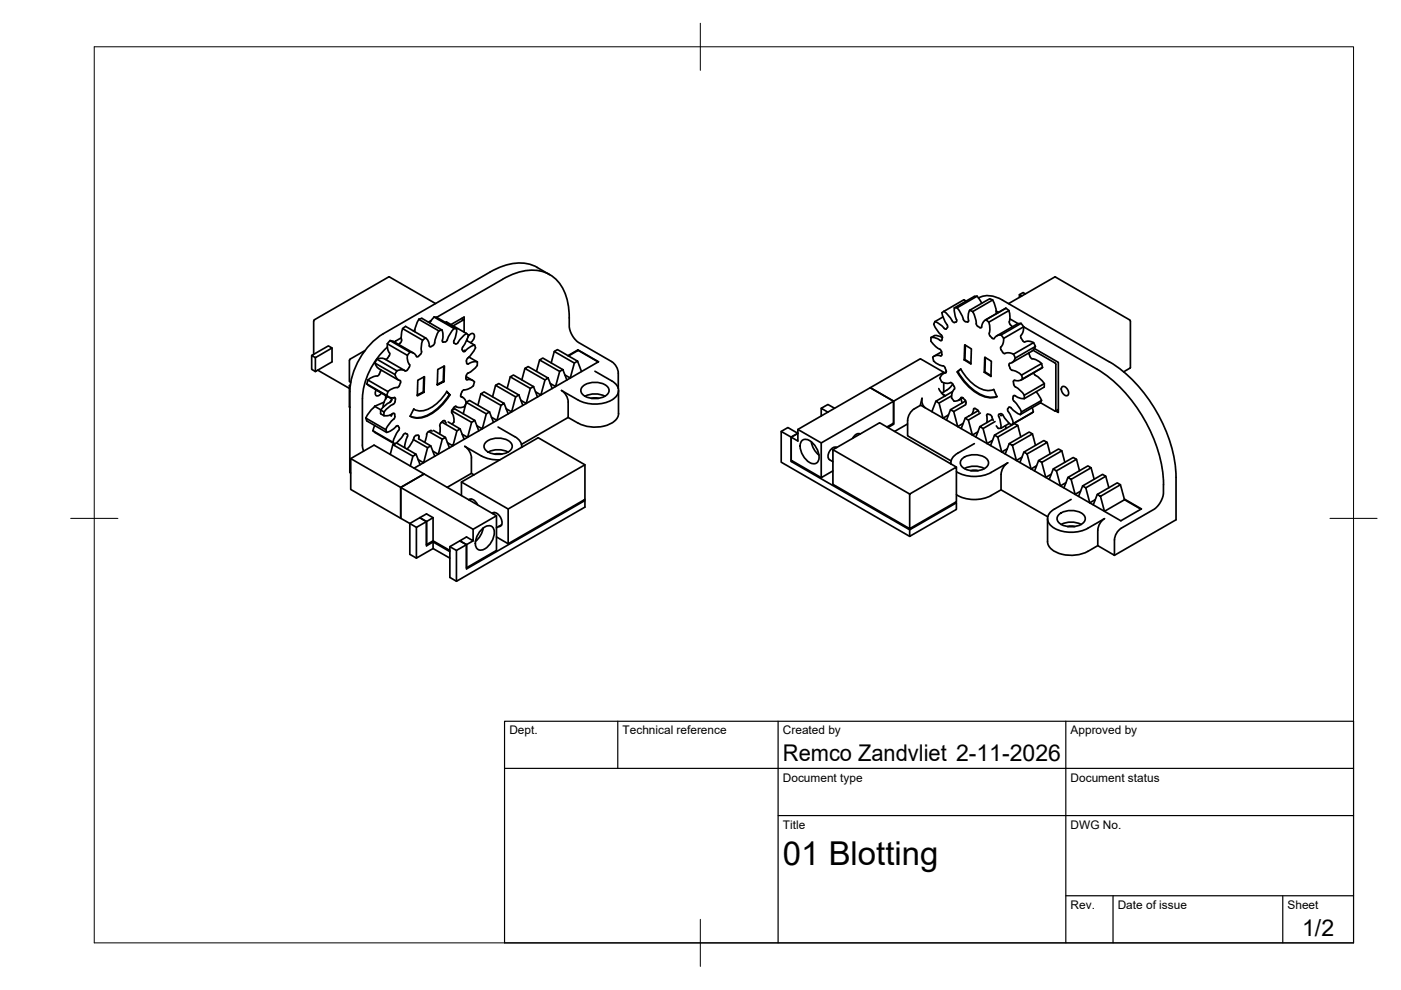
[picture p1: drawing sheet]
<svg xmlns="http://www.w3.org/2000/svg" width="297mm" height="210mm" viewBox="0 0 297 210" stroke-linecap="round" stroke-linejoin="round" font-family="sans-serif">
<!-- layer: Visible -->
<g fill="none" stroke="#000" stroke-width=".36">
<path d="M82.5 58.7l9.9 5.7M82.6 58.7l-15.9 9.1-.2 .3v7M106.5 59.2l-13.9 8.1M106.5 59.2a10.9 10.9 0 0 1 9-1.5 8 8 0 0 1 4.9 6.5l.3 3.2M113.9 56.7l2.6 1.5M113.9 56.7a9.2 9.2 0 0 0-8.9 .4l-23.7 13.7a15.6 15.6 0 0 0-7.1 12.2M223.8 58.7l15.7 9.1 .2 .3M223.8 58.7l-10 5.7M66.1 75.4l3.5-2.1 .8 .5-3.5 2zM66.1 75.4v2.9l.8 .5M67.4 78.5l6.7 3.9M70.4 73.8v2.9l-3.5 2.1v-3"/>
<path d="M77.4 74.3l-3.3 2v4.6l.3 .2M79.5 77l4.2 2.4M79.5 76.9l.3 .7 .5 .5 4.2 2.5M79.9 76.1l-.4 .8M79.9 76.2l4.3 2.4M80.4 79.3a.69 .69 0 0 1-.8 .4l-.8 .3-.8 .6M80.7 78.4l-.3 .9M81.6 76.1l4.3 2.5M81.6 76.1l-.6-.1-1.1 .2M82.1 73.6a15.9 15.9 0 0 0-5.3 10.9v10.1l.3 1M82.1 72.9l.1 .9 .4 1M82.6 74.9l-.1 .5-.7 .8"/>
<path d="M82.7 72.2l.7 .2 4.3 2.5M83.8 79.4l.5 1 .6 .4-.2 .9M84.2 78.6l-.5 .8M85 71.6l-1.4 .9M85.4 69.7l-.3 1.9a1.09 1.09 0 0 1-.6 1.4M86 69.2l4.2 2.5-.6 .4-4.2-2.4M86 69.2l-.6 .5M86.9 74.7l-.5 .6M87.9 70.3h.1M87.9 70l-.3 .2M88.8 67.7l4.2 2.5M89.6 72.1l-.3 2a1.28 1.28 0 0 1-.9 1.6l-.1-.1a1.4 1.4 0 0 0-1.4-.9l-4.2-2.5-.6 .7 4.3 2.4v1l.4 1a1.34 1.34 0 0 1-.9 1.3l-1-.2-.7 .2"/>
<path d="M89.9 79.9l-.2 3.2M90.2 71.7l.7 .8 .2 1h.3M91.4 68l-.6 .3M92 67.2l4.3 2.5M92 67.2l.6 .1M92 67.2l-.9 1.3M92.2 72.7l-.2 .4-.6 .4M92.6 67.3l4.2 2.4-.2 1.5-.4 1.3 .1 .3M93 70.1l-.5 1.1-.4 1.5M93.7 69.9l-4.3-2.4a1.3 1.3 0 0 0-1.1 1.2l-.4 1.5M93.7 69.9l-.6 .2M93.7 69.9l.2 1.3-.1 1"/>
<path d="M94.1 77.7l-.1 3.1M94.5 68.4l.2-.1 4.2 2.4M94.9 72l-.3 .4-.6 .1-.2-.1v-.2M96.3 69.6l.5 .1M96.3 69.6l-.9 1.2-.6 1.2M97.9 67.5l.5 .3M98.2 67.8l-2.1 1.3M98.2 67.8l.2 .1v2.5M98.4 67.9v-.7l-2.8 1.6M98.8 79.9l1.4 .8M98.9 76.5l.1 .7 .3-.1M98.9 70.7l.4 .3"/>
<path d="M98.9 70.7l-.8 .6-1 1.3a.48 .48 0 0 1-.8 .2M98.9 72.2l1.7 1M99.1 71.9l-.1 .3M99.2 71.5a.82 .82 0 0 1 1.3-.6 1.51 1.51 0 0 1-.8 1.7M99.3 71l-.9 2.2a.84 .84 0 0 0-.2 1.3M99.4 75.7l1.8 1v.8l-1.5 1.4a1.16 1.16 0 0 0-.9 1.3M100.6 73.2l-1.2 .5-.9 .9-.3-.1M100.6 73.1l.2 .6-.7 1.3-1.1 1.1-.1 .5M101.2 76.7l-1.1 .1-.8 .3M108.2 79.9l.7-.4 4.2 2.5-.7 .4zM108.2 79.9l-.7 2.4M111.3 78.1l.7-.4 4.2 2.5-.7 .4z"/>
<path d="M111.3 78.1l-.7 2.4M114.4 76.3l.7-.4 4.2 2.5-.6 .4zM114.4 76.3l-.7 2.4M117.5 74.5l.7-.4 4.2 2.5-.6 .4zM117.5 74.5l-.6 2.5M118.7 78.8l-.9 3.2-1.2-.7M119.3 78.4l.9 2.2M120.5 75.5l2.1-1.2 4.2 2.4M120.7 67.4v1.9l.2 .9 .5 1 .8 1.1 7.5 4.4M121.8 77l-.9 3.2-1.1-.7M122.4 76.6l.9 2.2M122.5 74.4v-.2l-2.1 1.2"/>
<path d="M122.5 74.2l4.4 2.5-39.1 22.6M126.1 78.7l3.6 2M129.7 76.7l.7 .6 .6 1.4 .1 3.7M197.4 72.3l.9 1.1 1.1 .8 .2 .4M197.4 71.6h.7l1.2 .5M197.4 71.6v.7M198.1 71.2l-.7 .4M199.4 75.4h-1.1l-.5 .3v.3a2.17 2.17 0 0 0 1.7 1.5l.4 .1M199.6 71l.2 .6-1.1-.4h-.6M199.7 75.2l-.1 .3h-.2M199.7 75.2l-.1-.6-1.6 .9M199.8 71.6l-.2 .6h-.3"/>
<path d="M199.9 67.2l-1.7 1M199.9 77.5a1.67 1.67 0 0 1 .7 1.5l-.7 .3-.6 .9M200.1 78.9l-10.6 6.2-5-2.9-15.3 8.9v2.4l-1.5-.8 1.5-.8-2.2-1.3-1.4 .9M200.1 79.1v-.2l-5-2.8-10.6 6.1 5 2.9v4.9M200.1 66l-.4 .3 .1 .4 1 2.1M200.1 66l1.2 1.1 .6 .9a.51 .51 0 0 0 .8 .3M200.2 69.6l.4 .1M200.2 69.6l-.8-.7-1.2-.7-.2 .5 .2 .5 1.3 1.8M200.6 78.8l-.6 .4M200.8 68.8a.6 .6 0 0 1-.2 .9M202.9 65.3l.8 1.1 .6 1.3M202.9 65.3h-.6"/>
<path d="M203.1 78.8a11 11 0 0 0 6.1 5.3l.7 .1 1.5-.1a5.4 5.4 0 0 1-5.5-1.7 13.9 13.9 0 0 1-3-3.5M203.7 78.3l-.8 .6 .8-.7a8.3 8.3 0 0 0 5.7 4.6l1.3-.2 .7 1.5M204.2 67.7l.5 .5M204.4 76.3l.2-.1 1.2 .8M204.5 73.1l1.5 .9-.2 3.2-1.4-.9zM204.7 73.2l-.1 3M204.7 68.2l.4 .1 .2-.2v-1.1l.3-1.2 .6 .3 .7 2a1.15 1.15 0 0 0 .9 1.4M204.8 63.9l-.4-.3-4.3 2.4M207.2 62.8h-.6l-4.3 2.5 .1 1.4 .5 1.3-.2 .2M207.5 63.2a4.7 4.7 0 0 1 5.1 .4l22.6 13.1a31.2 31.2 0 0 1 13.1 17.9 24.1 24.1 0 0 1 1 6.6v9l-13 7.5M208.1 69.3v.2h-.3M208.1 64.3l-1-1.5-4.2 2.5"/>
<path d="M208.7 78.9l.1-.1 1.3 .8M208.8 75.7l1.4 .9-.1 3.2-1.4-.9zM208.9 75.8l-.1 3M209 67.8l4.3-2.4-4.4 2.5M209.6 68.3l.3 1-.1 .9a.83 .83 0 0 0 .1 1.1M209.7 68.3l-.7-.5-.3 .2-.4 .5-.2 .8M209.8 63.4l-4.2 2.4M209.8 63.3a1.37 1.37 0 0 1 1.1 1.3l.4 1.9M210 71.3l.4 .4M210.4 63.6l-4.2 2.5M211.2 65.9l.5 .3M212.2 73.6a1.34 1.34 0 0 0 .9 1.3l1-.1 .8 .3"/>
<path d="M212.3 71h-.4a1.62 1.62 0 0 0-1.2 .8l-.3-.1M212.3 71a1.75 1.75 0 0 1-.1 2.6M212.8 71.7l4.2-2.4 15.5 8.9a31.2 31.2 0 0 1 14.2 24.6l-.1 2.3-.4 1.1-.8 1.2-.7 .6-7.4 4.3-.8 1.2-.2 1M213.3 65.3l.2 .2a1.19 1.19 0 0 1 .6 1.4l-.1 1.3M213.9 65.9l-4.3 2.4M214 68.2l.1 .4 .5 .6M214.1 67.6l1.8 1M214.6 69.2l.1 .1M214.9 75.1l.4 .8M216.1 62.5v.5M216.4 71.2l.1 .5 .5 .7 .2 .1M216.5 68.6l-4.3 2.4"/>
<path d="M216.5 68.6l-.9 .2-4.3 2.4M216.5 68.6a1.75 1.75 0 0 1 0 2.5M216.6 79.5l.2 .9M217.3 72.5l1-.1 .8 .2M217.4 62.3l-.5-.3-.8 .5 .5 .3M218.2 74.8v.3M218.2 75.1l.2 .5M218.4 75.6a.72 .72 0 0 0 .8 .5l.4 .2a1.59 1.59 0 0 1 1.4 1.6M218.8 74.5l-4.3 2.4M218.8 74.4l.4-.4 .3-.5-4.2 2.4-.2 .4a1.67 1.67 0 0 1-1.1 .8 1.42 1.42 0 0 0 1.4 1.6l1.2 .8 4.2-2.4M219 74.3l4.7 2.6 .1 .3 .1 9.9h-.2l-3.1-1.7M219.1 72.7l-4.2 2.4"/>
<path d="M219.1 72.6l.4 .9M219.2 79l.3 .6M219.3 73.9l5.1 2.9v10.7l-.6-.4M219.5 79.6l1.6 1.3a1.27 1.27 0 0 1 .3 1.2l-4.3 2.4M221 77.9l-4.2 2.5M221 77.9l-4.5 2.7M239.6 78l-1.4 .8M239.7 77.9l-.1 .1M239.7 68.1v9.8M74.1 81.8v4.5M74.1 86.4h.1M74.2 83v17.2l.2 .1"/>
<path d="M74.3 81.7l-.2 .1 .1 .1M74.4 97.2l4.9-2.8 10.6 6.1M77.6 88.6l.1 .6 4.3 2.5 1.2-.6 .9-.8h.3l.2 .3M77.6 88.6l4.2 2.5M77.8 81.4l4.2 2.5M78 80.6l4.3 2.4M78 80.6l-.2 .8 .4 .3M78.1 81.7l5 2.9-.1 .2M79.1 91.3l4.2 2.5M79.1 91.3l.4 .4M79.4 86.1l-1.1 1.3-.7 1.2M79.4 86.1l1.4 .8"/>
<path d="M79.5 90.2l-.4 1.1M79.5 91.7l4.2 2.4M79.5 82.5h.1M79.8 82.7a.78 .78 0 0 0 .2 1.3l.9-.7M80.7 86.9l.7 .4M80.7 86.9v.8l.7 .4h1.1l.8-.4M81.4 87.3v.8M81.4 85.3l-2 .8M81.8 83.8v.8M82 83.8l.9 .5h.8a1.28 1.28 0 0 1-.7 1.6l-1.6 1.4M82.2 84l-.8 1.4-.2 .9M82.3 83l-.3 .8"/>
<path d="M82.7 88l.3 .2M82.8 87.9l.2 .1M83 87.8v.4M83 84.8l-.3 .5M83 84.8l-.3 .5-.9 .5-1.1 1.1M83.3 94.3l-.6 2M83.3 87.7h.3l.1 .1M83.3 93.8l.4 .3M83.4 84.4h.1M83.4 88.9l-1.4 1.7-.2 .5 .2 .6M83.7 87.8v.7l-.2 .4M84 93.9l4.2 2.4-.7 .4-4.2-2.4 .3-.2"/>
<path d="M84.6 90.7a3.1 3.1 0 0 1-.8 1.8l-.5 1.3M84.7 81.8a.66 .66 0 0 1-.9 .4l-.7 .3-.8 .5M85.5 92.2l-1 1.3-.8 .6M86 91.9l-.5 .3M86 91.9l.3 .1M86.3 92.1l.1 .5M86.4 92.6l-.4 .9-.2 1.4M87.5 96.7l-.5 2.1M87.7 86.7l-.7 1.6M88.2 96.3l.9 2.2M88.7 93.1l.1-.8h-.6a.96 .96 0 0 0-.6 .9l-.7 1.2-.5 .8h-.2M88.8 93.1l2.5 1.4-.6 .4-3.1-1.7"/>
<path d="M89.9 83.2l.1-3.3-1.4 .7-.1 3.3 1.4-.7-.2-.1-1.2 .7M90.5 92.1l-.5 1.7M90.7 94.9l-.9 3.2-1.2-.7M91.3 94.5l.9 2.2M91.6 91.4l-.1-.1a1.15 1.15 0 0 0-1.1 .8M91.9 91.3l2.5 1.4-.6 .4-2.9-1.6M93.5 89.7a.87 .87 0 0 0-.2 1l-.1 1.3M93.8 93.1l-.9 3.2-1.1-.7M93.9 89.3l-.4 .4M93.9 89.3l.3-.1 .4 .5M94.1 80.9l.1-3.3-1.4 .7-.1 3.4 1.4-.8-.1-.1-1.3 .7M94.4 92.7l.9 2.2"/>
<path d="M94.7 83l.7 .7zM94.7 83a7.5 7.5 0 0 1-5.7 4.1l-1.3-.4 .1 .1M95 89.5l2.6 1.4-.7 .4-3.2-1.8M95.3 83.6a10.2 10.2 0 0 1-6.2 4.9h-1.5l-.6-.3a4.5 4.5 0 0 0 4.6-.5 12.3 12.3 0 0 0 3.8-4M95.8 87.1l.6-.4 4.3 2.4-.7 .4-4.2-2.4M96.6 86.2h.2M96.9 91.3l-.9 3.2-1.1-.6M97.6 90.9l.8 2.2M97.7 84l.4 .3M97.7 83.6v.4l.7 .4 .5 1M98.8 85.6l-.6 2.1M98.8 80.2l.1 .3h.9l.8 .5-.2 .8"/>
<path d="M98.8 85.3l.7-.4 4.3 2.4-.7 .4zM98.8 85.3h.1M98.9 85.4a1.47 1.47 0 0 1-2.3 .7 1.3 1.3 0 0 0-.5 2.1l.1 .4a1.09 1.09 0 0 1-.3 1.3M100 89.5l-.9 3.2-1.1-.6M100.4 81.8l-.8 .5-.8 .3a1.01 1.01 0 0 0-1.1 1M100.7 89.1l.8 2.2M102 83.5l.6-.4 4.3 2.4-.7 .5zM102 83.5l-.7 2.4M103 93.8a4.3 4.3 0 0 1 5.2 0 1.22 1.22 0 0 1-.5 2 4.4 4.4 0 0 1-4.7-.3 1.13 1.13 0 0 1 0-1.7zM103.1 87.7l-.8 3.2-1.2-.6M103.5 95.9a4.7 4.7 0 0 1 4.2 0M103.8 87.3l.8 2.2"/>
<path d="M104.8 96.3l.8-.1 .8 .1M105.1 81.7l.6-.4 4.3 2.4-.7 .5zM105.1 81.7l-.7 2.4M105.6 90.5l3.6 2.1a2.39 2.39 0 0 1 1.4 2.2v-.2M106 97.5h-1.3l-1.7-.4-4.5-2.5 .8 .7 .6 1.3v3.8l-5.1 2.9M106.2 86l-.8 3.1-1.2-.6M106.9 85.5l.8 2.2M109.3 84.2l-.8 3.1-1.2-.6M110 83.7l.8 2.3M112.4 82.4l-.8 3.1-1.2-.6M113.1 82l.9 2.2M115.5 80.6l-.8 3.1-1.2-.6"/>
<path d="M116.2 80.2l.9 2.2M123.5 81.9a4.3 4.3 0 0 1 5.2 0 1.22 1.22 0 0 1-.4 2.1 4.4 4.4 0 0 1-4.8-.4 1.13 1.13 0 0 1 0-1.7zM124 98.5l-16.3 9.4v7.4l16.3-9.4v-7.4l-9.9-5.7-16.3 9.4v2.9M124 84a4.7 4.7 0 0 1 4.3 0M125.4 84.5l.7-.2 .8 .2M129.7 80.7a2.16 2.16 0 0 1 1.4 2.1 2.16 2.16 0 0 1-1.4 2 7.8 7.8 0 0 1-7.1 0l-3.5-2 .7 .6 .6 1.4 .1 3.7-9.9 5.7M131.1 82.8v4.9a2.99 2.99 0 0 1-2.3 2.4 8 8 0 0 1-6.2-.4l-2.1-1.2M167.7 97.8v-5.1l-2.1-1.2v6.5l27.3 15.7M168 97.7l-.3 .1 25.2 14.5 9.9-5.7-.2-.1M169.2 91.9l-1.5 .8v4.9l6.4 3.7M169.2 91.1l4.9 2.8M169.9 93.6a1.71 1.71 0 0 1 2.6 .6l.4 .5a3.2 3.2 0 0 1 .5 3.2 1.71 1.71 0 0 1-2.6-.6l-.4-.5a3.2 3.2 0 0 1-.5-3.2z"/>
<path d="M172 93.7l.6 1.5 1 1.3M174.1 86.6l1.4-.8 1.5 .8M175.5 87.4l-1.4-.8v1.6M175.9 97.5l.7 .4M176.6 95.3l9.9-5.7 16.3 9.4M177.4 94.9a1.73 1.73 0 0 0-1.5 2.5M177.4 94.9h.1M182.4 92a1.31 1.31 0 0 0-1.6 .9M188.1 90.5l1.4-.8v-4.6l-15.4 8.8v7.4l2.5-1.5M189.3 89.8l.2 .2-1.2 .6M192.4 89.1v3.3l9.2 5.3M192.4 89.9l-2.7 1.6"/>
<path d="M193.8 86.7l1.4-.8 42.4 24.5 4.4-2.5-3.6-2.1M193.9 86.7l-1 1-.5 1.4M195.1 86l.4-1.6a1.94 1.94 0 0 0 .7 2.1M198.4 85.1l-.8 2.2M199 82.4l.4 .7 .9 .8M199.1 85.5l.8 3.2 1.2-.7M199.3 80.2a1.63 1.63 0 0 0 2.3 .9 1.22 1.22 0 0 1 .3 2 1.39 1.39 0 0 0 .4 2M199.8 83.5l.6 .4M200.1 81.2v1.9M201.5 86.9l-.8 2.2M201.6 98.1v.2M202 83l-3.6 2.1 .7 .4 2.6-1.6"/>
<path d="M202 81.5l-.9 1-1.5 .9M202.2 87.3l.9 3.1 1.1-.6M202.3 85h.4a1.67 1.67 0 0 0 1.2-.8 1.24 1.24 0 0 1 .8 1.6M203.8 84.6l.2 .8M204 97.3a4.3 4.3 0 0 1 5.2 0 1.22 1.22 0 0 1-.5 2.1 4.4 4.4 0 0 1-4.7-.4 1.13 1.13 0 0 1 0-1.7zM204.1 84.4l-.9 .5M204.5 99.3a4.7 4.7 0 0 1 4.2 0M204.6 88.7l-.8 2.2M204.7 85l-3.2 1.9 .7 .4 2.5-1.5M205.3 89.1l.9 3.1 1.1-.6M205.4 88.2h.1M205.8 99.8l.8-.1 .8 .1"/>
<path d="M206.4 86.8l.2-.2 .6 .3M206.4 86.8l-.3 1M206.6 94.1l-3.5 2a2.39 2.39 0 0 0-1.5 2.2M207.2 86.9l.4 .5M207.4 87.1l-2.8 1.6 .7 .4 2.6-1.5M207.8 90.5l-.9 2.2M208.4 90.9l.9 3.1 1.1-.6M209.4 87.8l-.2 .1v1.7M209.4 87.8l.6 .2 .3 .4M210.3 88.4l.3 .7M210.5 88.9l-2.7 1.6 .6 .4 2.6-1.5M210.9 92.3l4.2-2.5 .7 .4-4.3 2.5z"/>
<path d="M210.9 92.3l-.9 2.2M211.2 90.3l.4 .5M211.5 92.7l.9 3.1 1.1-.6M212.2 90.8h-.6M213.2 90.2l.1 .6M213.7 98.1l-3.6 2.1a7.7 7.7 0 0 1-7.3-.2M213.7 98.1l-.7 .7-.7 1.3-.1 3.8 9.9 5.7M214 94.1l4.2-2.5 .7 .4-4.2 2.4zM214 94.1l-.9 2.2M214 89.8l-1.8 1M214.4 86.5l.7 .7 1.2 .7M214.4 86.5l-.4-.2-.2 .2a.48 .48 0 0 0 0 .8l.7 1.2 .3 1.3"/>
<path d="M214.4 90.1l-1.1-1.1-.6-1a.46 .46 0 0 0-.6-.3 .46 .46 0 0 0-.3 .6l.3 1 .1 1.5M214.7 94.4l.8 3.2 1.1-.6M214.8 89.8l-.4 .3M214.9 80.9v.6a1.03 1.03 0 0 0 .8 .8l1.5 1.5M215.8 90.2l.6 2.4M216.6 87.3l-.3 .6M216.8 80.3l-.9 .4-.9-.1-.1 .3M217.1 95.9l4.2-2.5 .7 .4-4.2 2.4zM217.1 95.9l-.9 2.2M217.2 83.8v.7h-.4l-.8-.1-.9-.6a.92 .92 0 0 0 .2 1.6l1.3 1.9M217.8 96.2l.8 3.2 1.2-.6M218.7 87.6l-4.3 2.5"/>
<path d="M218.8 86.4l.3 .9-4.3 2.5M218.9 92l.6 2.4M219.1 87.3l-.4 .3M219.7 83.1l1.1 1.8M220.2 97.7l4.2-2.5 .7 .4-4.2 2.4zM220.2 97.7l-.8 2.2M220.6 85.4l-4.3 2.5M220.8 84.9l-4.2 2.4M220.8 84.9l-.2 .5M220.9 98l.8 3.2 1.2-.6M221.4 81.3l-4.2 2.5M222 93.8l.7 2.4"/>
<path d="M223.3 99.4l4.2-2.4 .7 .4-4.2 2.4zM223.3 99.4l-.8 2.2M224 99.8l.8 3.2 1.2-.6M224.4 86.8l-.6 .4M225.1 95.6l.7 2.4M225.3 82a1.24 1.24 0 0 1 1 1.9 1.24 1.24 0 0 1-1-1.9zM228.2 97.4l.7 2.4M231.3 99.2l.7 2.4M85 109.9l3.3 1.9M89 109.8l1.4-.8 1.4 .8v4.9l3.6 2M89 109.8l1.4 .8v4.9l1.4-.8M89 109.8l-2.1 1.2v6.5l1.4 .8"/>
<path d="M89 109.8l1.4 .8 1.4-.8M89.9 100.5l15.4 8.9v7.3l-6.4 3.7v-4.9l-1.4-.8 1.4-.9 1.4 .9v-2.5l-25.9-15v6.6l10.6 6.1M89.9 100.5l-4.9 2.8v6.6M91.8 116.3l-3.5 2v-6.5l2.1-1.2v5.1l1.4-.8 3.6 2.1M91.8 114.9v1.4l3.6 2M95.4 115.9l1.4 .8M97.8 102.2l9.9 5.7M99.4 106a1.42 1.42 0 0 1 1.9 1M99.9 105.8l-.4 .2M99.9 100.4l.6 .3M100.3 114.7l-1.4 .8-1.4-.8-2.1 1.2v6.5l1.4 .8M101.9 112.5a1.71 1.71 0 0 1 2.6-.6 3.7 3.7 0 0 1-2.7 4.7 1.71 1.71 0 0 1-.8-2.5z"/>
<path d="M102.4 112l-.5 1.5-1.1 1.3M104.3 108.8a1.49 1.49 0 0 1 2 1.3 .96 .96 0 0 1-.6 1.5M104.9 108.7l-.4 .2M105.3 109.4l-5 2.8M105.3 113.8l2.4 1.5M106.4 111.3l-1.1 .6M123.8 106l.2 .1-25.1 14.5v-5.1l-2.1 1.2v6.5l27.2-15.7v-1.4M192.9 104.7v7.4l9.9-5.7v-7.4l-9.9 5.7-16.3-9.4v7.4l16.3 9.4M202.8 106.6v1.4l-9.9 5.7v-1.4M212.2 103.9a10.1 10.1 0 0 1-4.4 1.9 7.5 7.5 0 0 1-5-.9M222.1 110v4.9a2.99 2.99 0 0 0 2.3 2.4 8 8 0 0 0 6.2-.4M224.5 109.1a4.3 4.3 0 0 1 5.2 0 1.22 1.22 0 0 1-.5 2.1 4.4 4.4 0 0 1-4.7-.4 1.13 1.13 0 0 1 0-1.7z"/>
<path d="M225 111.2a4.7 4.7 0 0 1 4.2 0M226.3 111.6l.8-.1 .8 .1M226.4 101.2l4.3-2.4 .6 .4-4.2 2.4zM226.4 101.2l-.8 2.2M227.1 105.9l-3.5 2a2.16 2.16 0 0 0-1.5 2.1 2.16 2.16 0 0 0 1.5 2 7.8 7.8 0 0 0 7 0l3.6-2-.7 .6-.7 1.3-.1 3.8 3.6 2v-3.2M227.1 101.6l.8 3.2 1.2-.6M229.5 103l4.3-2.4 .6 .4-4.2 2.4zM229.5 103l-.8 2.2M230.2 103.4l.9 3.2 1.1-.6M232.6 104.8l4.3-2.4 .7 .4-4.3 2.4zM232.6 104.8l-.8 2.2M232.7 115.7l-2.1 1.2"/>
<path d="M233.3 105.2l.9 3.2 4.2-2.4M234.4 101l.7 2.4M237.6 102.8l.8 3.2M238.4 106l3.5 2"/>
</g>
<g fill="#000">
<circle cx="98.4" cy="74.3" r=".18"/>
<circle cx="212.2" cy="88.1" r=".18"/>
</g>
<!-- layer: BORDER -->
<path d="M20 9.9h267v190h-267zM148.5 4.9v10M15 109.9h10M282 109.9h10M148.5 194.9v10" fill="none" stroke="#000" stroke-width=".21"/>
<!-- layer: TITLEBLOCK -->
<path d="M107 152.9h180v47h-180zM131 152.9v10M165 152.9v47M226 152.9v47M107 162.9h180M165 172.9h122M226 189.9h61M236 189.9v10M272 189.9v10" fill="none" stroke="#000" stroke-width=".25"/>
<text font-size="7" x="166" y="183.4">01 Blotting</text>
<g font-size="4.9">
<text x="166" y="161.4">Remco Zandvliet 2-11-2026</text>
<text x="276.1" y="198.6">1/2</text>
</g>
<g font-size="2.5">
<text x="108" y="155.7">Dept.</text>
<text x="132" y="155.7">Technical reference</text>
<text x="166" y="155.7">Created by</text>
<text x="227" y="155.7">Approved by</text>
<text x="166" y="165.7">Document type</text>
<text x="227" y="165.7">Document status</text>
<text x="166" y="175.7">Title</text>
<text x="227" y="175.7">DWG No.</text>
<text x="227" y="192.7">Rev.</text>
<text x="237" y="192.7">Date of issue</text>
<text x="273" y="192.7">Sheet</text>
</g>
</svg>
